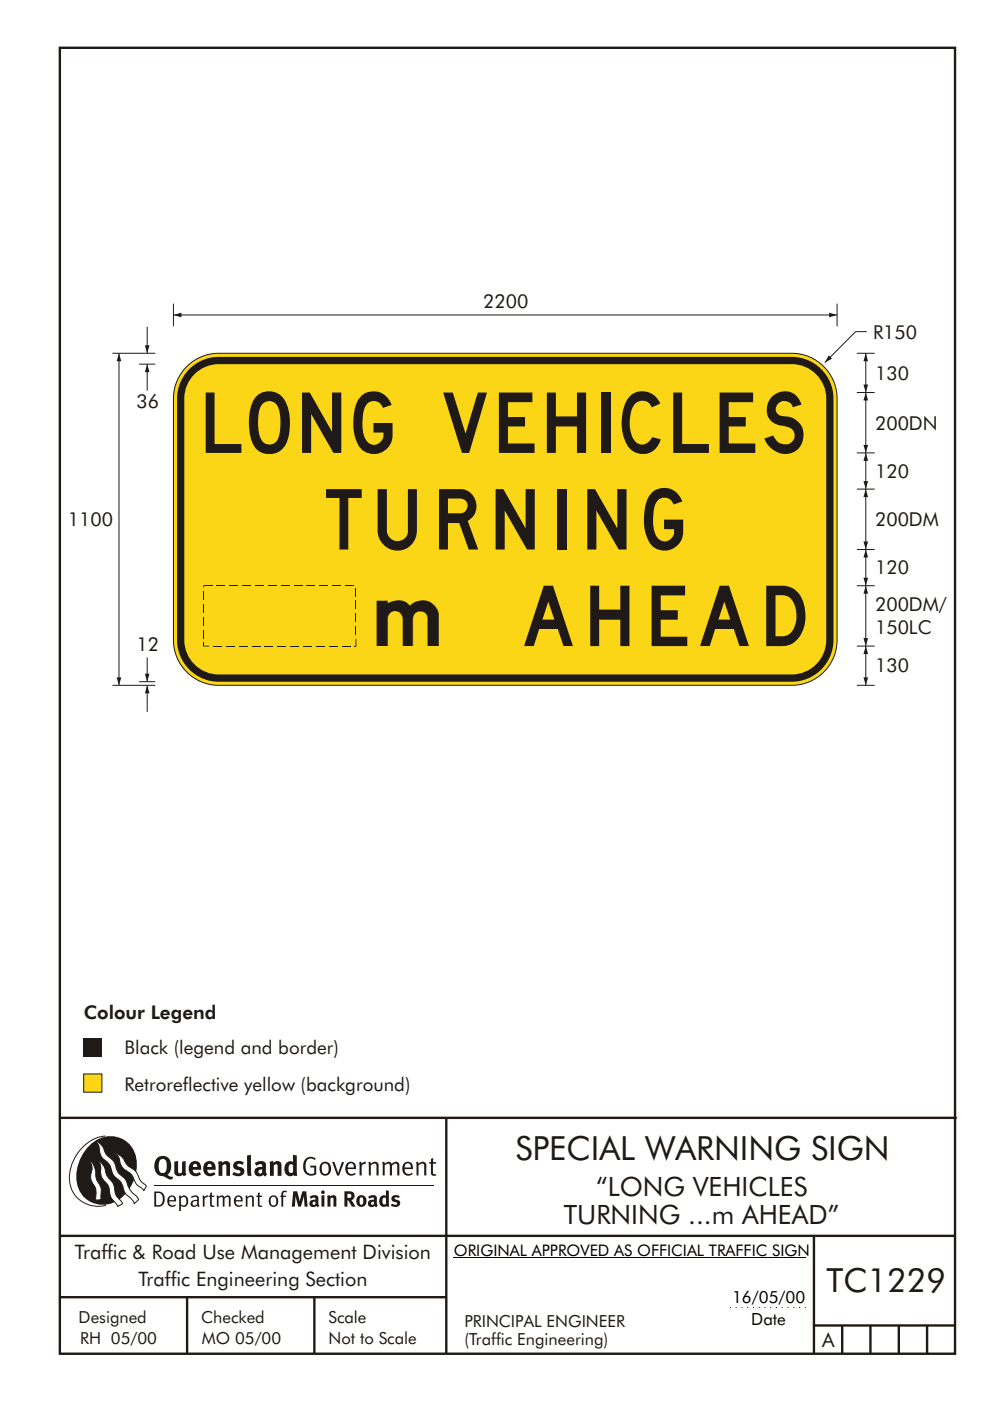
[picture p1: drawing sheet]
<svg xmlns="http://www.w3.org/2000/svg" width="210mm" height="297mm" viewBox="0 0 210 297" stroke-linecap="round" stroke-linejoin="round" font-family="sans-serif">
<g fill="none" stroke="#1f1a17" stroke-width=".51">
<path d="M12.7 10.1h189.9v276.9h-189.9zM12.7 237h190.3M94.7 236.9v50.1M12.7 262h190M12.7 275h82M39.7 275v12M66.7 275v12M172.7 262v25M172.7 281h30M178.7 281v6M184.7 281v6M190.7 281v6"/>
<path d="M196.7 281v6"/>
</g>
<path d="M96.3 266.6h74.7" fill="none" stroke="#000" stroke-width=".21"/>
<path d="M17.8 227.7h3.8v3.9h-3.8z" fill-rule="evenodd" fill="#fad617" stroke="#1f1a17" stroke-width=".21"/>
<path d="M17.8 220.2h3.8v3.8h-3.8z" fill="#1f1a17"/>
<path d="M154.9 277.2h16.6" fill="none" stroke="#1f1a17" stroke-width=".21" stroke-dasharray=".2 1" stroke-linecap="butt"/>
<path d="M39.2 78.1a9.6 9.6 0 0 1 7.2-3.2h121.6a9.6 9.6 0 0 1 9.6 9.6v51.2a9.6 9.6 0 0 1-9.6 9.6h-121.6a9.6 9.6 0 0 1-9.6-9.6v-51.2a9.5 9.5 0 0 1 2.4-6.4z" fill-rule="evenodd" fill="#fad617" stroke="#1f1a17" stroke-width=".21"/>
<path d="M40.2 78.3a8.8 8.8 0 0 1 6.2-2.6h121.6a8.8 8.8 0 0 1 8.8 8.8v51.2a8.8 8.8 0 0 1-8.8 8.8h-121.6a8.8 8.8 0 0 1-8.8-8.8v-51.2a8.8 8.8 0 0 1 2.6-6.2z" fill-rule="evenodd" fill="#1f1a17"/>
<path d="M41.6 79a7.3 7.3 0 0 1 4.8-1.8h121.6a7.3 7.3 0 0 1 7.3 7.3v51.2a7.3 7.3 0 0 1-7.3 7.3h-121.6a7.3 7.3 0 0 1-7.3-7.3v-51.2a7.3 7.3 0 0 1 2.5-5.5z" fill-rule="evenodd" fill="#fad617"/>
<path d="M36.8 66.8h140.8" fill="none" stroke="#1f1a17" stroke-width=".21"/>
<g fill="#1f1a17">
<path d="M175.9 66.3l1.7 .5-1.7 .5 1.7-.5-1.7 .5z" fill-rule="evenodd"/>
<path d="M36.8 66.8l1.7-.5v1z" fill-rule="evenodd"/>
</g>
<g fill="#1f1a17">
<path d="M43.2 124.1h1.8v.2h-1.8z"/>
<path d="M45.9 124.1h1.9v.2h-1.9z"/>
<path d="M48.7 124.1h1.8v.2h-1.8z"/>
<path d="M51.4 124.1h1.8v.2h-1.8z"/>
<path d="M54.1 124.1h1.9v.2h-1.9z"/>
<path d="M56.9 124.1h1.8v.2h-1.8z"/>
<path d="M59.6 124.1h1.8v.2h-1.8z"/>
<path d="M62.3 124.1h1.8v.2h-1.8z"/>
<path d="M65 124.1h1.9v.2h-1.9z"/>
<path d="M67.8 124.1h1.8v.2h-1.8z"/>
<path d="M70.5 124.1h1.8v.2h-1.8z"/>
<path d="M73.2 124.1h1.8v.2h-1.8z"/>
<path d="M75.4 124.6h.2v1.8h-.2z"/>
<path d="M75.4 127.3h.2v1.8h-.2z"/>
<path d="M75.4 130h.2v1.8h-.2z"/>
<path d="M75.4 132.7h.2v1.8h-.2z"/>
<path d="M75.4 135.5h.2v1.6l-.2-.1z"/>
<path d="M75.2 136.9h.3v.2h-.3z"/>
<path d="M72.5 136.9h1.8v.2h-1.8z"/>
<path d="M69.8 136.9h1.8v.2h-1.8z"/>
<path d="M67.1 136.9h1.8v.2h-1.8z"/>
<path d="M64.3 136.9h1.9v.2h-1.9z"/>
<path d="M61.6 136.9h1.8v.2h-1.8z"/>
<path d="M58.9 136.9h1.8v.2h-1.8z"/>
<path d="M56.2 136.9h1.8v.2h-1.8z"/>
<path d="M53.4 136.9h1.8v.2h-1.8z"/>
<path d="M50.7 136.9h1.8v.2h-1.8z"/>
<path d="M48 136.9h1.8v.2h-1.8z"/>
<path d="M45.2 136.9h1.9v.2h-1.9z"/>
<path d="M43.1 137l1.2-.1v.2z"/>
<path d="M43.1 136.3h.2v.7h-.2z"/>
<path d="M43.1 133.6h.2v1.8h-.2z"/>
<path d="M43.1 130.9h.2v1.8h-.2z"/>
<path d="M43.1 128.2h.2v1.8h-.2z"/>
<path d="M43.1 125.4h.2v1.8h-.2z"/>
<path d="M43.1 124.1l.2 .1v.3h-.2z"/>
</g>
<path d="M181.8 137h3.8M181.8 124.2h3.8M183.7 137v8.3" fill="none" stroke="#1f1a17" stroke-width=".21"/>
<g fill="#1f1a17">
<path d="M183.2 143.6h1l-.5 1.7z" fill-rule="evenodd"/>
<path d="M183.7 137l.5 1.7h-1z" fill-rule="evenodd"/>
</g>
<path d="M183.9 70.3h-2.4l-6.5 6.6" fill="none" stroke="#1f1a17" stroke-width=".21"/>
<path d="M175.8 75.3l.7 .7-1.5 .9 1.5-.9-1.5 .9z" fill-rule="evenodd" fill="#1f1a17"/>
<path d="M25.2 74.9v70.4M29.5 77.2h3.4M36.8 64.4v4.8M23.8 145.3h9.1M181.8 145.3h3.8" fill="none" stroke="#1f1a17" stroke-width=".21"/>
<g fill="#1f1a17">
<path d="M24.8 143.6h.9l-.5 1.7z" fill-rule="evenodd"/>
<path d="M25.2 74.9l.5 1.7h-.9z" fill-rule="evenodd"/>
</g>
<path d="M31.2 139.4v5.1" fill="none" stroke="#1f1a17" stroke-width=".21"/>
<path d="M30.7 142.8h1l-.5 1.7 .5-1.7-.5 1.7z" fill-rule="evenodd" fill="#1f1a17"/>
<path d="M31.2 145.3v5.6" fill="none" stroke="#1f1a17" stroke-width=".21"/>
<path d="M31.2 145.3l.5 1.7h-1z" fill-rule="evenodd" fill="#1f1a17"/>
<path d="M23.8 74.9h9.1M31.2 77.2v5.6" fill="none" stroke="#1f1a17" stroke-width=".21"/>
<path d="M31.2 77.2l.5 1.7h-1z" fill-rule="evenodd" fill="#1f1a17"/>
<path d="M31.2 69.3v5.6" fill="none" stroke="#1f1a17" stroke-width=".21"/>
<path d="M30.7 73.2h1l-.5 1.7 .5-1.7-.5 1.7z" fill-rule="evenodd" fill="#1f1a17"/>
<path d="M177.6 64.4v4.8M183.7 124.2v12.8M29.5 144.5h3.4" fill="none" stroke="#1f1a17" stroke-width=".21"/>
<g fill="#1f1a17">
<path d="M183.2 135.3h1l-.5 1.7z" fill-rule="evenodd"/>
<path d="M183.7 124.2l.5 1.7h-1z" fill-rule="evenodd"/>
</g>
<path d="M181.8 96h3.8M181.8 83.2h3.8M183.7 83.2v12.8" fill="none" stroke="#1f1a17" stroke-width=".21"/>
<g fill="#1f1a17">
<path d="M183.2 94.3h1l-.5 1.7z" fill-rule="evenodd"/>
<path d="M183.7 83.2l.5 1.7h-1z" fill-rule="evenodd"/>
</g>
<path d="M181.8 74.9h3.8M183.7 74.9v8.3" fill="none" stroke="#1f1a17" stroke-width=".21"/>
<g fill="#1f1a17">
<path d="M183.2 81.5h1l-.5 1.7z" fill-rule="evenodd"/>
<path d="M183.7 74.9l.5 1.7h-1z" fill-rule="evenodd"/>
</g>
<path d="M181.8 116.5h3.8M181.8 103.7h3.8M183.7 103.7v12.8" fill="none" stroke="#1f1a17" stroke-width=".21"/>
<g fill="#1f1a17">
<path d="M183.2 114.8h1l-.5 1.7z" fill-rule="evenodd"/>
<path d="M183.7 103.7l.5 1.7h-1z" fill-rule="evenodd"/>
</g>
<path d="M183.7 116.5v7.7" fill="none" stroke="#1f1a17" stroke-width=".21"/>
<g fill="#1f1a17">
<path d="M183.2 122.5h1l-.5 1.7z" fill-rule="evenodd"/>
<path d="M183.7 116.5l.5 1.7h-1z" fill-rule="evenodd"/>
</g>
<path d="M183.7 96v7.7" fill="none" stroke="#1f1a17" stroke-width=".21"/>
<g fill="#1f1a17">
<path d="M183.2 102h1l-.5 1.7z" fill-rule="evenodd"/>
<path d="M183.7 96l.5 1.7h-1z" fill-rule="evenodd"/>
<path d="M64.9 245.6a1.61 1.61 0 0 1 2.1 .1l-.2 .2a1.17 1.17 0 0 0-1.4-.1 1.17 1.17 0 0 0-.6 1.2 1.42 1.42 0 0 0 1.2 1.9l.7-.2v-1.2h-.8l-.1-.4h1.3v1.9a1.82 1.82 0 0 1-2.2-.1 1.82 1.82 0 0 1-.6-2.1l.2-.7z" fill-rule="evenodd"/>
<path d="M68.2 246.6a1.77 1.77 0 0 0 .4 2.6 1.39 1.39 0 0 0 1.4-.5 1.39 1.39 0 0 0 .2-1.5 1.19 1.19 0 0 0-2-.6zM68.5 246.8a.83 .83 0 0 1 1 .1 .83 .83 0 0 1 .2 1 .75 .75 0 0 1-.6 1 .75 .75 0 0 1-.8-.8v-.9z" fill-rule="evenodd"/>
<path d="M70.5 246.4l.4-.1 .8 2.4 .8-2.3h.5l-1.1 2.8h-.4z" fill-rule="evenodd"/>
<path d="M73.6 246.7a1.74 1.74 0 0 0 .5 2.5h.9l.5-.3-.2-.3a.89 .89 0 0 1-1.1 .2 .89 .89 0 0 1-.4-.9h1.7a1.15 1.15 0 0 0-.4-1.4 1.15 1.15 0 0 0-1.5 .2zM74 246.9a.67 .67 0 0 1 .8-.1 .67 .67 0 0 1 .3 .7h-1.3z" fill-rule="evenodd"/>
<path d="M76.2 246.4l.4-.1 .1 .5 .5-.4 .5-.1-.2 .5a.61 .61 0 0 0-.8 .6v1.8h-.4z" fill-rule="evenodd"/>
<path d="M78.1 246.4l.5-.1 .1 .5a.89 .89 0 0 1 .9-.5 .89 .89 0 0 1 .7 .8v2.1h-.4v-2.1l-.1-.3-.3-.1-.8 .4v2.1h-.4z" fill-rule="evenodd"/>
<path d="M81.1 246.4l.4-.1 .1 .4a.83 .83 0 0 1 .8-.4 .83 .83 0 0 1 .7 .5 .86 .86 0 0 1 .9-.5 .86 .86 0 0 1 .7 .8v2.1h-.4l-.1-2.3a.5 .5 0 0 0-.8 0l-.2 .2v2.1h-.5v-2.2l-.4-.3-.7 .4v2.1h-.4z" fill-rule="evenodd"/>
<path d="M85.7 246.7a1.74 1.74 0 0 0 .5 2.5h.9l.5-.3-.2-.3a.89 .89 0 0 1-1.1 .2 .89 .89 0 0 1-.4-.9h1.7a1.15 1.15 0 0 0-.5-1.4 1.15 1.15 0 0 0-1.4 .2zM86 246.9a.67 .67 0 0 1 .9-.1 .67 .67 0 0 1 .3 .7h-1.3z" fill-rule="evenodd"/>
<path d="M88.3 246.4l.4-.1 .1 .5a.89 .89 0 0 1 .9-.5 .89 .89 0 0 1 .7 .8v2.1h-.4v-2.1l-.1-.3-.3-.1-.8 .4v2.1h-.4z" fill-rule="evenodd"/>
<path d="M91.5 245.7l.4-.2v.9h.7l-.2 .3h-.5v2.1l.1 .1h.5l.1 .3a.71 .71 0 0 1-1.2-.5v-2h-.3v-.3h.3z" fill-rule="evenodd"/>
<path d="M37 246.3l.8-.2v2a.46 .46 0 0 0 .2 .7 .46 .46 0 0 0 .6-.3v-2.2l.8-.1v2.3l.2 .6-.6 .3-.2-.3a1.03 1.03 0 0 1-1.2 .2 1.03 1.03 0 0 1-.6-1z" fill-rule="evenodd"/>
<path d="M40.4 246.6a1.64 1.64 0 0 0 0 2.3 1.64 1.64 0 0 0 2.3 .1l-.4-.5a.78 .78 0 0 1-.9 .3 .78 .78 0 0 1-.5-.8h1.8a1.37 1.37 0 0 0-.6-1.6 1.37 1.37 0 0 0-1.7 .2zM41 246.9a.48 .48 0 0 1 .7-.1 .48 .48 0 0 1 .2 .6h-1z" fill-rule="evenodd"/>
<path d="M43.5 246.6a1.65 1.65 0 0 0-.2 2 1.65 1.65 0 0 0 1.9 .7l.5-.3-.3-.5a.78 .78 0 0 1-.9 .3 .78 .78 0 0 1-.5-.8h1.8a1.37 1.37 0 0 0-.6-1.6 1.37 1.37 0 0 0-1.7 .2zM44.1 246.9a.48 .48 0 0 1 .6-.1 .48 .48 0 0 1 .2 .6h-.9z" fill-rule="evenodd"/>
<path d="M46.3 246.4l.7-.3 .1 .4a.95 .95 0 0 1 1-.3 .95 .95 0 0 1 .7 .9v2.2h-.8v-2.3l-.3-.2-.5 .3v2.2h-.8z" fill-rule="evenodd"/>
<path d="M49.7 246.5a1.73 1.73 0 0 1 2-.1l-.2 .6-.6-.2a.42 .42 0 0 0-.6 .3l.2 .2a1.23 1.23 0 0 1 1.4 1 1.47 1.47 0 0 1-2.3 .9l-.3-.1 .3-.6 .7 .3a.47 .47 0 0 0 .7-.3 .87 .87 0 0 0-1-.6l-.4-.2-.1-.4z" fill-rule="evenodd"/>
<path d="M54.1 246.6l.3 .6 .3-.2a.62 .62 0 0 1 .9 0v.4a1.21 1.21 0 0 0-1.3 .3 1.21 1.21 0 0 0-.2 1.4 1.19 1.19 0 0 0 1.7 0l.5 .3 .4-.4-.3-.4v-1.3a.96 .96 0 0 0-1.3-1.1zM55 248.1l.6-.1v.6a.43 .43 0 0 1-.6 .1 .43 .43 0 0 1 0-.6z" fill-rule="evenodd"/>
<path d="M57.2 246.4l.7-.3 .1 .4a.95 .95 0 0 1 1-.3 .95 .95 0 0 1 .7 .9v2.2h-.8v-2.3l-.3-.2-.5 .3v2.2h-.8z" fill-rule="evenodd"/>
<path d="M62.2 244.8v1.6a1.29 1.29 0 0 0-1.4 .1 1.29 1.29 0 0 0-.5 1.3 1.24 1.24 0 0 0 .5 1.4 1.24 1.24 0 0 0 1.5-.1l.1 .2h.7l-.1-4.3zM61.5 246.9h.4l.3 .1v1.5l-.3 .2a.48 .48 0 0 1-.6-.5 1.52 1.52 0 0 1 .2-1.3z" fill-rule="evenodd"/>
<path d="M52.4 245l.8-.2 .2 4.5h-.8l-.1-.2z" fill-rule="evenodd"/>
</g>
<path d="M22.4 240.9a9 9 0 0 0-7.4 10.8 6.2 6.2 0 0 0 7.5 3.9M32.7 251.4h59.4" fill="none" stroke="#1f1a17" stroke-width=".21"/>
<path d="M19.1 242.7a5.7 5.7 0 0 1 6.5-1.4 5.7 5.7 0 0 1 3.4 5.7 8.6 8.6 0 0 1-6.2 8.4 5.7 5.7 0 0 1-6.5-7.1 9.9 9.9 0 0 1 2.8-5.6z" fill-rule="evenodd" fill="#1f1a17"/>
<path d="M24.4 244.6a3.1 3.1 0 0 1 2.3 2.1l.8 .8a3.2 3.2 0 0 1 2 2.3l.4 .7 1.2 1-.6 .9-.2-.3a3.5 3.5 0 0 1-1.9-2 3.8 3.8 0 0 0-2.1-2.2 3.5 3.5 0 0 1-1-2.3zM20.4 242a3.4 3.4 0 0 1 1.9 2.4l.7 .9a3.3 3.3 0 0 1 1.7 2.5 4.4 4.4 0 0 0 1.7 2l.3 .3a6.1 6.1 0 0 0 2.5 3.7l.2 .5-.9 .9a6.1 6.1 0 0 0-1.9-2.2l-.4-.7a3.6 3.6 0 0 0-1.9-2.8l-.6-1.1a3.6 3.6 0 0 0-1.9-2.8 3.7 3.7 0 0 1-.8-2.4zM21 246.2a3.4 3.4 0 0 1 1.5 2.7l.6 .9a3.8 3.8 0 0 1 1.4 3.1l.3 .8 1.2 1.5-1 .6-.5-.8a3.2 3.2 0 0 1-1.3-2.8 4.3 4.3 0 0 0-1.4-2.2 4.7 4.7 0 0 1-.5-2.9zM19.2 246.1a5.1 5.1 0 0 1 1.2 3.7l.3 .7a3.1 3.1 0 0 1 .7 3l.1 .8-1.1 .2-.1-.8a3.5 3.5 0 0 0-.9-3.2 3.6 3.6 0 0 1 .1-2.6z" fill-rule="evenodd" fill="#fff" stroke="#1f1a17" stroke-width=".21"/>
<g fill="#1f1a17">
<path d="M33.4 245.5a2.51 2.51 0 0 0 .4 3.7l.8 .2a2.78 2.78 0 0 0 2 .6l.2-.5h-.6l-.7-.4a2.56 2.56 0 0 0 0-3.8 1.83 1.83 0 0 0-2.1 .2zM34 245.9a.87 .87 0 0 1 1 0 .87 .87 0 0 1 .4 .9v.4a1.17 1.17 0 0 1-.9 1.5h-.3a2.38 2.38 0 0 1-.2-2.8z" fill-rule="evenodd"/>
<path d="M33.1 252.9v2.6a1.12 1.12 0 0 0 1.2-.3 1.12 1.12 0 0 0 .2-1.1l-.1-.6-.3-.4zM32.7 252.6h1.1a1.67 1.67 0 0 1 1.2 1.7 1.67 1.67 0 0 1-1.3 1.5h-1zM36.1 253.9l-.2 .6h1.1a.55 .55 0 0 0-.3-.7 .55 .55 0 0 0-.6 .1zM35.8 253.8a.95 .95 0 0 1 1.2-.2 .95 .95 0 0 1 .4 1.1h-1.5a.72 .72 0 0 0 .4 .8 .72 .72 0 0 0 .9-.1l.1 .2a1.15 1.15 0 0 1-1.5 0 1.15 1.15 0 0 1-.2-1.5zM38.4 254.1v1.2a.7 .7 0 0 0 .9 .1 .7 .7 0 0 0 .2-.9 .61 .61 0 0 0-.4-.7 .61 .61 0 0 0-.7 .3zM38 253.5l.3-.1 .1 .4a.95 .95 0 0 1 1.2-.1 .95 .95 0 0 1 .3 1.1 .92 .92 0 0 1-.5 1 .92 .92 0 0 1-1-.2v1.1l-.4 .1zM40.9 254.9a.5 .5 0 0 0 .2 .7 .5 .5 0 0 0 .7-.3v-.7zM40.5 253.8a1 1 0 0 1 1.7 .2v1.4l.2 .3-.2 .2-.3-.3a.78 .78 0 0 1-1.4-.1 .78 .78 0 0 1 .8-1.1h.5a.58 .58 0 0 0-.3-.7 .58 .58 0 0 0-.7 .3zM43 253.5l.3-.1 .1 .4 .3-.3h.5l-.2 .3a.52 .52 0 0 0-.6 .6v1.4h-.4zM44.6 252.9l.4-.1-.1 .7h.6l-.1 .3h-.5v1.5a.35 .35 0 0 0 .6 .3v.2a.57 .57 0 0 1-.6 .1 .57 .57 0 0 1-.3-.5v-1.6h-.3v-.3h.3zM45.9 253.5l.4-.1 .1 .4 .2-.2a.64 .64 0 0 1 1 .2 .7 .7 0 0 1 .8-.4 .7 .7 0 0 1 .5 .7v1.7h-.4v-1.7l-.2-.3-.7 .3v1.7h-.3v-1.6a.38 .38 0 0 0-.3-.5 .38 .38 0 0 0-.5 .3l-.1 .1v1.7h-.4zM50.2 253.9l-.2 .6h1.1a.55 .55 0 0 0-.2-.7 .55 .55 0 0 0-.7 .1zM49.9 253.8a.95 .95 0 0 1 1.2-.2 .95 .95 0 0 1 .4 1.1h-1.5a.72 .72 0 0 0 .4 .8 .72 .72 0 0 0 .9-.1l.1 .2a1.15 1.15 0 0 1-1.5 0 1.15 1.15 0 0 1-.2-1.5zM52.1 253.5l.3-.1 .1 .4a.72 .72 0 0 1 .8-.4 .72 .72 0 0 1 .6 .7v1.7h-.4v-1.5a.45 .45 0 0 0-.3-.6 .45 .45 0 0 0-.5 .3l-.2 .1v1.7h-.3zM54.7 252.9l.4-.1v.7h.6l-.1 .3h-.5v1.5a.35 .35 0 0 0 .5 .3v.2a.57 .57 0 0 1-.6 .1 .57 .57 0 0 1-.3-.5v-1.6h-.3v-.3h.3zM57.6 253.9l-.2 .7a.65 .65 0 0 0 .3 .9 .65 .65 0 0 0 .8-.3l.1-.1a.93 .93 0 0 0-.7-1.4zM57.3 253.8a1.12 1.12 0 0 1 1.4 0 1.12 1.12 0 0 1 .2 1.4 1.01 1.01 0 0 1-1.2 .7 1.01 1.01 0 0 1-.7-1.2zM59.9 252.6l.5-.2 .5 .2-.2 .2-.3-.1-.3 .2v.6h.6l-.1 .3h-.5v2h-.4v-2h-.2v-.3h.2zM62.2 252.6l-.3 3.2h.7l.1-2.2 .6 2.2h.5l.7-2.2 .1 2.2h.7l-.3-3.2h-.9l-.5 2.1-.5-2.1zM65.7 253.7l.3 .5a.51 .51 0 0 1 .5-.3 .51 .51 0 0 1 .4 .4v.1a.88 .88 0 0 0-1.1 .3 .88 .88 0 0 0 .2 1.1 .9 .9 0 0 0 1.1-.1l.3 .3 .4-.4-.3-.3v-1.1a.87 .87 0 0 0-.4-.8 .87 .87 0 0 0-1 .1zM66.4 254.9l.5-.1v.5l-.1 .1h-.3l-.2-.1zM68.2 253.5v2.3h.6v-2.4zM68.1 252.8a.4 .4 0 0 0 .8 0 .4 .4 0 0 0-.8 0zM69.4 253.5l.1 2.3h.6v-1.7a.33 .33 0 0 1 .4-.2 .33 .33 0 0 1 .2 .4v1.5h.7v-1.7a.75 .75 0 0 0-.6-.7 .75 .75 0 0 0-.8 .3v-.3zM73.1 252.6v3.2h.6v-1.3l.3 .2 .7 1.1h.7l-.9-1.4a.94 .94 0 0 0 .7-1 .94 .94 0 0 0-.9-.8zM73.7 253.1a.51 .51 0 0 1 .7 .1 .51 .51 0 0 1-.1 .8h-.6zM75.9 253.7a1.19 1.19 0 0 0-.1 1.8 1.19 1.19 0 0 0 1.7-.1 1.19 1.19 0 0 0 0-1.6 1.19 1.19 0 0 0-1.6-.1zM76.5 253.9h.2a.99 .99 0 0 1 0 1.5 1.06 1.06 0 0 1-.2-1.5zM78.1 253.7l.3 .5a.51 .51 0 0 1 .5-.3 .51 .51 0 0 1 .4 .4v.1a.88 .88 0 0 0-1.1 .3 .88 .88 0 0 0 .2 1.1 .9 .9 0 0 0 1.1-.1l.3 .3 .4-.4-.2-.3v-1.1a.87 .87 0 0 0-.5-.8 .87 .87 0 0 0-1 .1zM78.9 254.9l.4-.1v.5l-.1 .1h-.3l-.2-.1zM81.9 252.4v1.2a1.2 1.2 0 0 0-1.4 .5 1.2 1.2 0 0 0 .2 1.5l.5 .3 .8-.2v.1h.6l-.1-3.3zM81.4 254l.5 .1-.1 1.2a.46 .46 0 0 1-.5 0 .46 .46 0 0 1-.2-.6zM83.3 253.6a.79 .79 0 0 0-.2 1 .79 .79 0 0 0 1 .3 .33 .33 0 0 1 0 .5 .33 .33 0 0 1-.5 0l-.5-.2-.2 .4a1.15 1.15 0 0 0 1.2 .3 1.15 1.15 0 0 0 .8-1 1.49 1.49 0 0 0-1.2-.7 .4 .4 0 0 1 .3-.4 .4 .4 0 0 1 .4 .1l.2 .1 .2-.4a1.47 1.47 0 0 0-1.5 0z" fill-rule="evenodd"/>
</g>
<g font-size="12.8" fill="#1f1a17">
<text x="43.6" y="96">LONG VEHICLES</text>
<text x="69.2" y="116.5">TURNING</text>
<text x="111.2" y="137">AHEAD</text>
</g>
<text font-size="9.6" fill="#1f1a17" x="80" y="137">m</text>
<g font-size="7.1" fill="#1f1a17">
<text x="109.3" y="245.9">SPECIAL WARNING SIGN</text>
<text x="175.4" y="274">TC1229</text>
</g>
<g font-size="5.6" fill="#1f1a17">
<text x="126.5" y="253.6">“LONG VEHICLES</text>
<text x="119.6" y="259.5">TURNING ...m AHEAD”</text>
</g>
<g font-size="4.2" fill="#1f1a17">
<text x="15.9" y="267">Traffic &amp; Road Use Management Division</text>
<text x="29.4" y="272.6">Traffic Engineering Section</text>
<text x="174.4" y="285.6">A</text>
</g>
<g font-size="4.1" fill="#1f1a17">
<text x="102.5" y="65.3">2200</text>
<text x="185.2" y="71.8">R150</text>
<text x="185.7" y="80.5">130</text>
<text x="29" y="86.5">36</text>
<text x="185.7" y="91.1">200DN</text>
<text x="185.7" y="101.3">120</text>
<text x="14.4" y="111.5">1100</text>
<text x="185.7" y="111.6">200DM</text>
<text x="185.7" y="121.8">120</text>
<text x="185.7" y="129.6">200DM/</text>
<text x="185.7" y="134.5">150LC</text>
<text x="29" y="138.1">12</text>
<text x="185.7" y="142.6">130</text>
</g>
<g font-size="4" fill="#1f1a17">
<text x="17.8" y="216">Colour Legend</text>
<text x="26.4" y="223.6">Black (legend and border)</text>
<text x="26.4" y="231.3">Retroreflective yellow (background)</text>
</g>
<g font-size="3.6">
<text x="155.3" y="276.2">16/05/00</text>
<text x="159.4" y="281">Date</text>
</g>
<g font-size="3.5" fill="#1f1a17">
<text x="16.7" y="280.5">Designed</text>
<text x="42.7" y="280.5">Checked</text>
<text x="69.7" y="280.5">Scale</text>
<text x="98.5" y="281.4">PRINCIPAL ENGINEER</text>
<text x="17" y="284.9">RH 05/00</text>
<text x="42.8" y="284.9">MO 05/00</text>
<text x="69.7" y="285">Not to Scale</text>
<text x="98.5" y="285.1">(Traffic Engineering)</text>
</g>
<text font-size="3.4" x="96.3" y="266.3">ORIGINAL APPROVED AS OFFICIAL TRAFFIC SIGN</text>
</svg>
